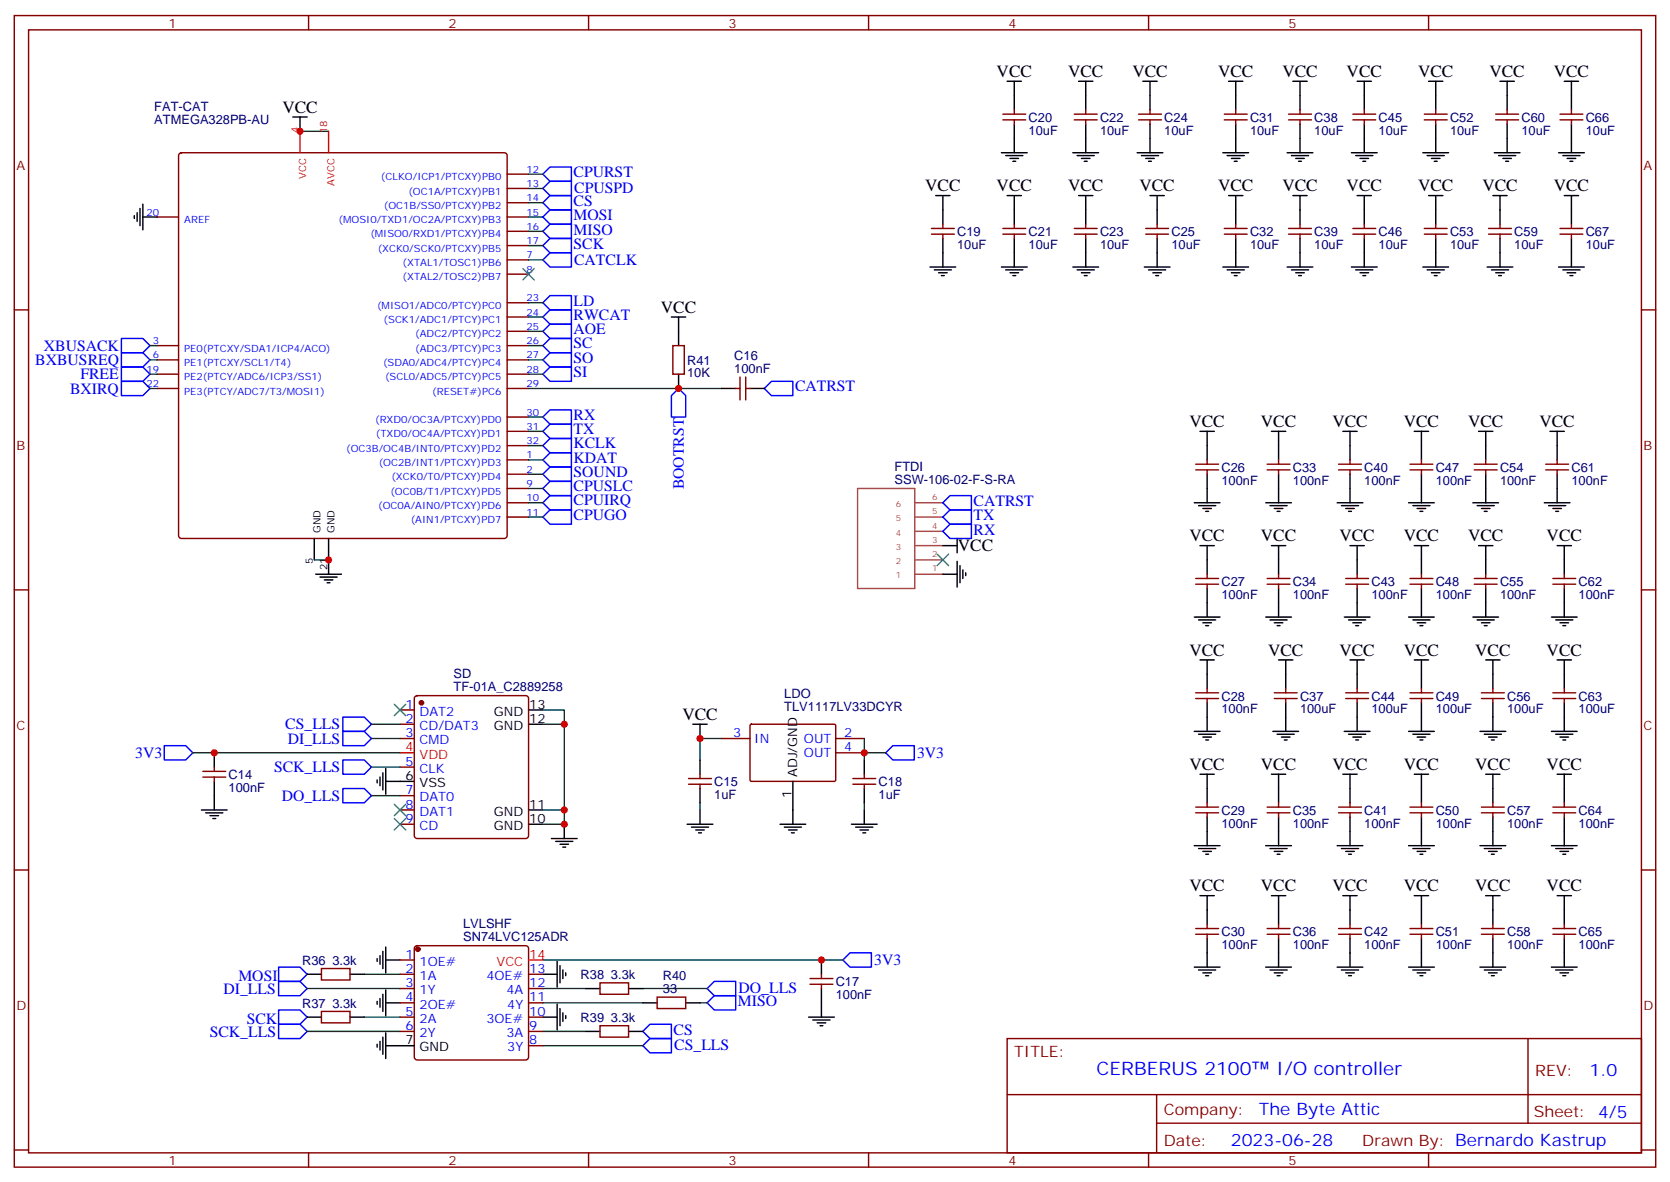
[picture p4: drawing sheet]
<svg xmlns="http://www.w3.org/2000/svg" width="412mm" height="292mm" viewBox="0 0 412 292" stroke-linecap="round" stroke-linejoin="round" font-family="sans-serif">
<g fill="none" stroke="#870000" stroke-width=".35">
<path d="M3.5 3.8h405.4v284.4h-405.4zM7.1 7.4h398.2v277.3h-398.2zM76.2 3.8v3.6M145.3 3.8v3.6M214.5 3.8v3.6M283.6 3.8v3.6M352.8 3.8v3.6M247.6 29.6h5.7M247.6 28.2h5.7M250.5 27.1v1.1M250.5 29.6v1.1M265.3 29.6h5.6"/>
<path d="M265.3 28.2h5.6M268.1 27.1v1.1M268.1 29.6v1.1M281.2 29.6h5.6M281.2 28.2h5.6M284 27.1v1.1M284 29.6v1.1M302.3 29.6h5.7M302.3 28.2h5.7M305.2 27.1v1.1M305.2 29.6v1.1M318.2 29.6h5.6"/>
<path d="M318.2 28.2h5.6M321 27.1v1.1M321 29.6v1.1M334.1 29.6h5.6M334.1 28.2h5.6M336.9 27.1v1.1M336.9 29.6v1.1M351.7 29.6h5.7M351.7 28.2h5.7M354.5 27.1v1.1M354.5 29.6v1.1M369.4 29.6h5.6"/>
<path d="M369.4 28.2h5.6M372.2 27.1v1.1M372.2 29.6v1.1M385.2 29.6h5.7M385.2 28.2h5.7M388.1 27.1v1.1M388.1 29.6v1.1M38.8 53.6h5.3M125.2 53.6h5.3M125.2 43h5.3M125.2 46.5h5.3M125.2 50.1h5.3"/>
<path d="M125.2 57.1h5.3M230 57.8h5.7M230 56.4h5.7M232.8 55.4v1M232.8 57.8v1.1M247.6 57.8h5.7M247.6 56.4h5.7M250.5 55.4v1M250.5 57.8v1.1M265.3 57.8h5.6M265.3 56.4h5.6M268.1 55.4v1"/>
<path d="M268.1 57.8v1.1M282.9 57.8h5.7M282.9 56.4h5.7M285.8 55.4v1M285.8 57.8v1.1M302.3 57.8h5.7M302.3 56.4h5.7M305.2 55.4v1M305.2 57.8v1.1M318.2 57.8h5.6M318.2 56.4h5.6M321 55.4v1"/>
<path d="M321 57.8v1.1M334.1 57.8h5.6M334.1 56.4h5.6M336.9 55.4v1M336.9 57.8v1.1M351.7 57.8h5.7M351.7 56.4h5.7M354.5 55.4v1M354.5 57.8v1.1M367.6 57.8h5.6M367.6 56.4h5.6M370.4 55.4v1"/>
<path d="M370.4 57.8v1.1M385.2 57.8h5.7M385.2 56.4h5.7M388.1 55.4v1M388.1 57.8v1.1M3.5 76.5h3.6M125.2 64.2h5.3M125.2 67.7h5.3M125.2 74.8h5.3M125.2 78.3h5.3M125.2 60.6h5.3M405.3 76.5h3.6"/>
<path d="M38.8 85.3h5.3M38.8 88.9h5.3M38.8 95.9h5.3M38.8 92.4h5.3M125.2 85.3h5.3M125.2 88.9h5.3M125.2 95.9h5.3M125.2 81.8h5.3M125.2 92.4h5.3M166.2 85.3h2.8v7.1h-2.8zM181.7 95.9h1M182.7 93.1v5.6"/>
<path d="M184.1 95.9h1.1M184.1 93.1v5.6M125.2 113.6h5.3M125.2 117.1h5.3M125.2 103h5.3M125.2 106.5h5.3M125.2 110h5.3M295.3 116h5.6M295.3 114.6h5.6M298.1 113.6v1M298.1 116v1.1M312.9 116h5.7"/>
<path d="M312.9 114.6h5.7M315.7 113.6v1M315.7 116v1.1M330.6 116h5.6M330.6 114.6h5.6M333.4 113.6v1M333.4 116v1.1M348.2 116h5.6M348.2 114.6h5.6M351 113.6v1M351 116v1.1M364.1 116h5.6"/>
<path d="M364.1 114.6h5.6M366.9 113.6v1M366.9 116v1.1M381.7 116h5.6M381.7 114.6h5.6M384.5 113.6v1M384.5 116v1.1M125.2 120.6h5.3M125.2 124.1h5.3M125.2 127.7h5.3M3.5 145.7h3.6M295.3 144.3h5.6"/>
<path d="M295.3 142.8h5.6M298.1 141.8v1M298.1 144.3v1M312.9 144.3h5.7M312.9 142.8h5.7M315.7 141.8v1M315.7 144.3v1M332.3 144.3h5.7M332.3 142.8h5.7M335.1 141.8v1M335.1 144.3v1M348.2 144.3h5.6"/>
<path d="M348.2 142.8h5.6M351 141.8v1M351 144.3v1M364.1 144.3h5.6M364.1 142.8h5.6M366.9 141.8v1M366.9 144.3v1M383.5 144.3h5.6M383.5 142.8h5.6M386.3 141.8v1M386.3 144.3v1M405.3 145.7h3.6"/>
<path d="M98.8 178.8h3.5M98.8 175.3h3.5M102.5 172l.5-.2h26.8a.71 .71 0 0 1 .7 .7v33.8a.76 .76 0 0 1-.7 .7h-26.8a.76 .76 0 0 1-.7-.7v-33.8zM185.3 179l.3-.2 20.6 .1 .2 .3-.1 13.6-.3 .1h-20.6l-.2-.3zM295.3 172.5h5.6M295.3 171.1h5.6M298.1 170v1.1M298.1 172.5v1M314.7 172.5h5.6M314.7 171.1h5.6M317.5 170v1.1M317.5 172.5v1"/>
<path d="M332.3 172.5h5.7M332.3 171.1h5.7M335.1 170v1.1M335.1 172.5v1M348.2 172.5h5.6M348.2 171.1h5.6M351 170v1.1M351 172.5v1M365.8 172.5h5.7M365.8 171.1h5.7M368.7 170v1.1M368.7 172.5v1"/>
<path d="M383.5 172.5h5.6M383.5 171.1h5.6M386.3 170v1.1M386.3 172.5v1M50.1 191.9h5.6M50.1 190.5h5.6M52.9 189.4v1.1M52.9 191.9v1M98.8 182.4h3.5M98.8 200h3.5M98.8 196.5h3.5M98.8 189.4h3.5"/>
<path d="M170 193.6h5.7M170 192.2h5.7M172.9 191.2v1M172.9 193.6v1.1M178.2 182.4h7M206.4 182.4h7M206.4 185.9h7M210.6 193.6h5.7M210.6 192.2h5.7M213.4 191.2v1M213.4 193.6v1.1M295.3 199.3h5.6"/>
<path d="M298.1 198.2v1.1M312.9 199.3h5.7M315.7 198.2v1.1M330.6 199.3h5.6M333.4 198.2v1.1M348.2 199.3h5.6M351 198.2v1.1M365.8 199.3h5.7M368.7 198.2v1.1M383.5 199.3h5.6M386.3 198.2v1.1M3.5 214.8h3.6"/>
<path d="M98.8 203.5h3.5M295.3 200.7h5.6M298.1 200.7v1.1M312.9 200.7h5.7M315.7 200.7v1.1M330.6 200.7h5.6M333.4 200.7v1.1M348.2 200.7h5.6M351 200.7v1.1M365.8 200.7h5.7M368.7 200.7v1.1M383.5 200.7h5.6"/>
<path d="M386.3 200.7v1.1M405.3 214.8h3.6M79.4 239.1h7v2.9h-7zM98.8 237h3.5M102.5 233.7l.5-.2h26.8a.71 .71 0 0 1 .7 .7v26.8a.76 .76 0 0 1-.7 .7h-26.8a.76 .76 0 0 1-.7-.7v-26.8zM295.3 230.7h5.6M295.3 229.3h5.6M298.1 228.2v1.1M298.1 230.7v1M312.9 230.7h5.7M312.9 229.3h5.7M315.7 228.2v1.1"/>
<path d="M315.7 230.7v1M330.6 230.7h5.6M330.6 229.3h5.6M333.4 228.2v1.1M333.4 230.7v1M348.2 230.7h5.6M348.2 229.3h5.6M351 228.2v1.1M351 230.7v1M365.8 230.7h5.7M365.8 229.3h5.7M368.7 228.2v1.1"/>
<path d="M368.7 230.7v1M383.5 230.7h5.6M383.5 229.3h5.6M386.3 228.2v1.1M386.3 230.7v1M79.4 249.7h7v2.9h-7zM98.8 240.6h3.5M98.8 244.1h3.5M98.8 247.6h3.5M98.8 251.1h3.5M98.8 254.7h3.5M130.5 240.6h3.6"/>
<path d="M130.5 244.1h3.6M130.5 247.6h3.6M130.5 251.1h3.6M130.5 254.7h3.6M130.5 258.2h3.6M148.2 242.7h7v2.8h-7zM148.2 253.3h7v2.8h-7zM162.3 246.2h7v2.8h-7zM200 243h5.7M200 241.6h5.7M202.8 240.6v1M202.8 243v1.1"/>
<path d="M248.7 256.4h156.6v28.3h-156.6zM377.3 256.5v20.8M248.7 270.3h156.5M285.6 277.3h119.6M285.6 270.3v14.1M3.5 284h3.6M76.2 284.7v3.5M145.3 284.7v3.5M214.5 284.7v3.5M283.6 284.7v3.5M352.8 284.7v3.5M405.3 284h3.6"/>
</g>
<g fill="none" stroke="#008700" stroke-width=".35">
<path d="M74.1 32.4h7M130.5 46.5h3.6M130.5 50.1h3.6M130.5 53.6h3.6M130.5 57.1h3.6M130.5 43h3.6M130.5 64.2h3.6M130.5 60.6h3.6M130.5 74.8h3.6M130.5 78.3h3.6M37 95.9h1.8M37 85.3h1.8"/>
<path d="M37 88.9h1.8M37 92.4h1.8M130.5 95.9h47.7M130.5 81.8h3.6M130.5 85.3h3.6M130.5 88.9h3.6M130.5 92.4h3.6M130.5 103h3.6M130.5 106.5h3.6M130.5 110h3.6M130.5 113.6h3.6M130.5 117.1h3.6"/>
<path d="M77.6 138.3h3.5M130.5 120.6h3.6M130.5 124.1h3.6M130.5 127.7h3.6M91.7 178.8h7.1M134.1 175.3h5.2v28.2h-5.2M134.1 178.8h5.2M47.6 185.9h51.2M91.7 182.4h7.1M91.7 189.4h7.1M91.7 196.5h7.1M134.1 200h5.2"/>
<path d="M172.9 198.2v1.8M178.2 182.4h-5.3v5.2M213.4 182.4v5.2M213.4 198.2v1.8M213.4 185.9h5.3M134.1 237h74M75.8 254.7h23M75.8 244.1h23M90 240.6h8.8M90 251.1h8.8M134.1 254.7h10.5M134.1 244.1h10.5"/>
<path d="M134.1 258.2h24.6M134.1 247.6h24.6M158.7 244.1h15.9M172.9 247.6h1.7"/>
</g>
<g fill="none" stroke="#000" stroke-width=".35">
<path d="M72.3 28.9h3.5M74.1 28.9v3.5M247.3 37.7h6.3M248.4 38.4h4.2M248.7 20.1h3.5M249.4 39.1h2.1M250.1 39.8h.7M250.5 20.1v7M250.5 30.7v7M264.9 37.7h6.4M266 38.4h4.2M266.3 20.1h3.6"/>
<path d="M267.1 39.1h2.1M267.8 39.8h.7M268.1 20.1v7M268.1 30.7v7M280.8 37.7h6.4M281.9 38.4h4.2M282.2 20.1h3.6M282.9 39.1h2.1M283.6 39.8h.7M284 20.1v7M284 30.7v7M302 37.7h6.3"/>
<path d="M303 38.4h4.3M303.4 20.1h3.5M304.1 39.1h2.1M304.8 39.8h.7M305.2 20.1v7M305.2 30.7v7M317.9 37.7h6.3M318.9 38.4h4.2M319.3 20.1h3.5M320 39.1h2.1M320.7 39.8h.7M321 20.1v7"/>
<path d="M321 30.7v7M333.7 37.7h6.4M334.8 38.4h4.2M335.1 20.1h3.6M335.8 39.1h2.2M336.5 39.8h.8M336.9 20.1v7M336.9 30.7v7M351.4 37.7h6.3M352.4 38.4h4.3M352.8 20.1h3.5M353.5 39.1h2.1"/>
<path d="M354.2 39.8h.7M354.5 20.1v7M354.5 30.7v7M369 37.7h6.4M370.1 38.4h4.2M370.4 20.1h3.5M371.1 39.1h2.1M371.8 39.8h.7M372.2 20.1v7M372.2 30.7v7M384.9 37.7h6.3M385.9 38.4h4.3"/>
<path d="M386.3 20.1h3.5M387 39.1h2.1M387.7 39.8h.7M388.1 20.1v7M388.1 30.7v7M33.2 53.2v.7M33.9 52.5v2.1M34.6 51.5v4.2M35.3 53.6h3.5M35.3 50.4v6.4M231.1 48.3h3.5M232.8 48.3v7.1"/>
<path d="M232.8 58.9v7M248.7 48.3h3.5M250.5 48.3v7.1M250.5 58.9v7M266.3 48.3h3.6M268.1 48.3v7.1M268.1 58.9v7M284 48.3h3.5M285.8 48.3v7.1M285.8 58.9v7M303.4 48.3h3.5M305.2 48.3v7.1"/>
<path d="M305.2 58.9v7M319.3 48.3h3.5M321 48.3v7.1M321 58.9v7M335.1 48.3h3.6M336.9 48.3v7.1M336.9 58.9v7M352.8 48.3h3.5M354.5 48.3v7.1M354.5 58.9v7M368.7 48.3h3.5M370.4 48.3v7.1"/>
<path d="M370.4 58.9v7M386.3 48.3h3.5M388.1 48.3v7.1M388.1 58.9v7M165.8 78.3h3.5M167.6 78.3v7M229.7 65.9h6.3M230.7 66.6h4.2M231.8 67.3h2.1M232.5 68.1h.7M247.3 65.9h6.3M248.4 66.6h4.2"/>
<path d="M249.4 67.3h2.1M250.1 68.1h.7M264.9 65.9h6.4M266 66.6h4.2M267.1 67.3h2.1M267.8 68.1h.7M282.6 65.9h6.3M283.6 66.6h4.3M284.7 67.3h2.1M285.4 68.1h.7M302 65.9h6.3M303 66.6h4.3"/>
<path d="M304.1 67.3h2.1M304.8 68.1h.7M317.9 65.9h6.3M318.9 66.6h4.2M320 67.3h2.1M320.7 68.1h.7M333.7 65.9h6.4M334.8 66.6h4.2M335.8 67.3h2.2M336.5 68.1h.8M351.4 65.9h6.3M352.4 66.6h4.3"/>
<path d="M353.5 67.3h2.1M354.2 68.1h.7M367.2 65.9h6.4M368.3 66.6h4.2M369.4 67.3h2.1M370.1 68.1h.7M384.9 65.9h6.3M385.9 66.6h4.3M387 67.3h2.1M387.7 68.1h.7M167.6 92.4v3.5M178.2 95.9h3.5"/>
<path d="M185.2 95.9h3.5M296.3 106.5h3.6M298.1 106.5v7.1M298.1 117.1v7M314 106.5h3.5M315.7 106.5v7.1M315.7 117.1v7M331.6 106.5h3.5M333.4 106.5v7.1M333.4 117.1v7M349.2 106.5h3.6M351 106.5v7.1"/>
<path d="M351 117.1v7M365.1 106.5h3.6M366.9 106.5v7.1M366.9 117.1v7M382.8 106.5h3.5M384.5 106.5v7.1M384.5 117.1v7M77.6 133v5.3M81.1 133v8.8M232.8 134.7h3.6M236.4 133v3.5M236.4 138.6v6.4"/>
<path d="M237.1 139.7v4.2M294.9 124.1h6.4M296 124.8h4.2M296.3 134.7h3.6M297 125.6h2.2M297.7 126.3h.7M298.1 134.7v7.1M312.6 124.1h6.3M313.6 124.8h4.3M314 134.7h3.5M314.7 125.6h2.1M315.4 126.3h.7"/>
<path d="M315.7 134.7v7.1M330.2 124.1h6.3M331.3 124.8h4.2M332.3 125.6h2.1M333 126.3h.7M333.4 134.7h3.5M335.1 134.7v7.1M347.8 124.1h6.4M348.9 124.8h4.2M349.2 134.7h3.6M350 125.6h2.1M350.7 126.3h.7"/>
<path d="M351 134.7v7.1M363.7 124.1h6.4M364.8 124.8h4.2M365.1 134.7h3.6M365.8 125.6h2.1M366.5 126.3h.7M366.9 134.7v7.1M381.4 124.1h6.3M382.4 124.8h4.2M383.5 125.6h2.1M384.2 126.3h.7M384.5 134.7h3.6"/>
<path d="M386.3 134.7v7.1M78 141.8h6.3M79 142.5h4.3M80.1 143.2h2.1M80.8 143.9h.7M232.8 141.8h3.6M237.8 140.7v2.1M238.5 141.4v.7M294.9 152.4h6.4M296 153.1h4.2M297 153.8h2.2M297.7 154.5h.7"/>
<path d="M298.1 145.3v7.1M312.6 152.4h6.3M313.6 153.1h4.3M314.7 153.8h2.1M315.4 154.5h.7M315.7 145.3v7.1M332 152.4h6.3M333 153.1h4.3M334.1 153.8h2.1M334.8 154.5h.7M335.1 145.3v7.1M347.8 152.4h6.4"/>
<path d="M348.9 153.1h4.2M350 153.8h2.1M350.7 154.5h.7M351 145.3v7.1M363.7 152.4h6.4M364.8 153.1h4.2M365.8 153.8h2.1M366.5 154.5h.7M366.9 145.3v7.1M383.1 152.4h6.4M384.2 153.1h4.2M385.2 153.8h2.1"/>
<path d="M385.9 154.5h.7M386.3 145.3v7.1M130.5 178.8h3.6M130.5 175.3h3.6M171.1 178.8h3.5M172.9 178.8v3.6M296.3 162.9h3.6M298.1 162.9v7.1M298.1 173.5v7.1M315.7 162.9h3.6M317.5 162.9v7.1M317.5 173.5v7.1"/>
<path d="M333.4 162.9h3.5M335.1 162.9v7.1M335.1 173.5v7.1M349.2 162.9h3.6M351 162.9v7.1M351 173.5v7.1M366.9 162.9h3.5M368.7 162.9v7.1M368.7 173.5v7.1M384.5 162.9h3.6M386.3 162.9v7.1M386.3 173.5v7.1"/>
<path d="M49.7 200h6.4M52.9 185.9v3.5M52.9 192.9v7.1M93.1 192.6v.7M93.8 191.9v2.1M94.5 190.8v4.3M95.2 189.8v6.3M95.2 192.9h7.1M130.5 200h3.6M172.9 187.6v3.6M172.9 194.7v3.5M172.9 200v3.5"/>
<path d="M195.8 192.9v10.6M213.4 187.6v3.6M213.4 194.7v3.5M213.4 200v3.5M294.9 180.6h6.4M296 181.3h4.2M296.3 191.2h3.6M297 182h2.2M297.7 182.7h.7M298.1 191.2v7M314 191.2h3.5M314.3 180.6h6.4"/>
<path d="M315.4 181.3h4.2M315.7 191.2v7M316.4 182h2.2M317.1 182.7h.8M331.6 191.2h3.5M332 180.6h6.3M333 181.3h4.3M333.4 191.2v7M334.1 182h2.1M334.8 182.7h.7M347.8 180.6h6.4M348.9 181.3h4.2"/>
<path d="M349.2 191.2h3.6M350 182h2.1M350.7 182.7h.7M351 191.2v7M365.5 180.6h6.3M366.5 181.3h4.3M366.9 191.2h3.5M367.6 182h2.1M368.3 182.7h.7M368.7 191.2v7M383.1 180.6h6.4M384.2 181.3h4.2"/>
<path d="M384.5 191.2h3.6M385.2 182h2.1M385.9 182.7h.7M386.3 191.2v7M50.8 200.7h4.2M51.9 201.4h2.1M52.6 202.1h.7M130.5 203.5h3.6M136.2 207h6.3M137.2 207.8h4.3M138.3 208.5h2.1M139 209.2h.7"/>
<path d="M139.3 203.5v3.5M169.7 203.5h6.3M170.7 204.2h4.3M171.8 204.9h2.1M172.5 205.6h.7M192.6 203.5h6.4M193.7 204.2h4.2M194.7 204.9h2.1M195.4 205.6h.7M210.3 203.5h6.3M211.3 204.2h4.2M212.4 204.9h2.1"/>
<path d="M213.1 205.6h.7M294.9 208.8h6.4M296 209.5h4.2M297 210.2h2.2M297.7 210.9h.7M298.1 201.8v7M312.6 208.8h6.3M313.6 209.5h4.3M314.7 210.2h2.1M315.4 210.9h.7M315.7 201.8v7M330.2 208.8h6.3"/>
<path d="M331.3 209.5h4.2M332.3 210.2h2.1M333 210.9h.7M333.4 201.8v7M347.8 208.8h6.4M348.9 209.5h4.2M350 210.2h2.1M350.7 210.9h.7M351 201.8v7M365.5 208.8h6.3M366.5 209.5h4.3M367.6 210.2h2.1"/>
<path d="M368.3 210.9h.7M368.7 201.8v7M383.1 208.8h6.4M384.2 209.5h4.2M385.2 210.2h2.1M385.9 210.9h.7M386.3 201.8v7M93.1 236.7v.7M93.8 236v2.1M94.5 234.9v4.2M95.2 233.9v6.3M95.2 237h3.6"/>
<path d="M137.6 237.4v6.3M138.3 238.4v4.3M139 239.5v2.1M202.8 237v3.6M294.9 238.8h6.4M296 239.5h4.2M296.3 221.2h3.6M298.1 221.2v7M298.1 231.7v7.1M312.6 238.8h6.3M313.6 239.5h4.3M314 221.2h3.5"/>
<path d="M315.7 221.2v7M315.7 231.7v7.1M330.2 238.8h6.3M331.3 239.5h4.2M331.6 221.2h3.5M333.4 221.2v7M333.4 231.7v7.1M347.8 238.8h6.4M348.9 239.5h4.2M349.2 221.2h3.6M351 221.2v7M351 231.7v7.1"/>
<path d="M365.5 238.8h6.3M366.5 239.5h4.3M366.9 221.2h3.5M368.7 221.2v7M368.7 231.7v7.1M383.1 238.8h6.4M384.2 239.5h4.2M384.5 221.2h3.6M386.3 221.2v7M386.3 231.7v7.1M75.8 240.6h3.6M75.8 251.1h3.6"/>
<path d="M86.4 240.6h3.6M86.4 251.1h3.6M93.1 247.3v.7M93.1 257.8v.8M93.8 246.6v2.1M93.8 257.1v2.2M94.5 245.5v4.2M94.5 256.1v4.2M95.2 258.2h7.1M95.2 244.4v6.4M95.2 255v6.4M95.2 247.6h3.6"/>
<path d="M134.1 240.6h3.5M134.1 251.1h3.5M137.6 248v6.3M138.3 249v4.3M139 250.1v2.1M139.7 240.2v.7M139.7 250.8v.7M144.6 244.1h3.6M144.6 254.7h3.6M155.2 244.1h3.5M155.2 254.7h3.5M158.7 247.6h3.6"/>
<path d="M169.3 247.6h3.6M199.7 251.1h6.3M200.7 251.8h4.3M201.8 252.6h2.1M202.5 253.3h.7M202.8 244.1v7M297 240.2h2.2M297.7 240.9h.7M314.7 240.2h2.1M315.4 240.9h.7M332.3 240.2h2.1M333 240.9h.7"/>
<path d="M350 240.2h2.1M350.7 240.9h.7M367.6 240.2h2.1M368.3 240.9h.7M385.2 240.2h2.1M385.9 240.9h.7"/>
</g>
<path d="M44.3 37.9l.5-.2h79.7a.71 .71 0 0 1 .7 .7v93.9a.76 .76 0 0 1-.7 .7h-79.7a.76 .76 0 0 1-.7-.7v-93.9z" fill="none" stroke="#850000" stroke-width=".35"/>
<path d="M74.1 32.4v5.3M81.1 32.4v5.3M98.8 185.9h3.5M130.5 237h3.6" fill="none" stroke="#f00" stroke-width=".35"/>
<g fill="none" stroke="#00f" stroke-width=".35">
<path d="M134.1 57.1l1.7-1.7h5.3v3.5h-5.3zM134.1 50.1l1.7-1.8h5.3v3.5h-5.3zM134.1 46.5l1.7-1.7h5.3v3.5h-5.3zM134.1 43l1.7-1.8h5.3v3.6h-5.3zM134.1 53.6l1.7-1.8h5.3v3.6h-5.3zM134.1 78.3l1.7-1.8h5.3v3.5h-5.3zM134.1 60.6l1.7-1.7h5.3v3.5h-5.3zM134.1 64.2l1.7-1.8h5.3v3.5h-5.3zM135.8 73h5.3v3.5h-5.3l-1.7-1.7zM30 87.1h5.3l1.7 1.8-1.7 1.7h-5.3zM30 83.6h5.3l1.7 1.7-1.7 1.8h-5.3zM30 90.6h5.3l1.7 1.8-1.7 1.8h-5.3z"/>
<path d="M30 94.2h5.3l1.7 1.7-1.7 1.8h-5.3zM134.1 88.9l1.7-1.8h5.3v3.5h-5.3zM134.1 85.3l1.7-1.7h5.3v3.5h-5.3zM134.1 81.8l1.7-1.8h5.3v3.6h-5.3zM135.8 90.6h5.3v3.6h-5.3l-1.7-1.8zM167.6 95.9l1.7 1.8v5.3h-3.5v-5.3zM188.7 95.9l1.8-1.7h5.3v3.5h-5.3zM134.1 113.6l1.7-1.8h5.3v3.5h-5.3zM134.1 117.1l1.7-1.8h5.3v3.6h-5.3zM134.1 110l1.7-1.7h5.3v3.5h-5.3zM134.1 106.5l1.7-1.8h5.3v3.6h-5.3zM134.1 103l1.7-1.8h5.3v3.5h-5.3z"/>
<path d="M134.1 127.7l1.7-1.8h5.3v3.5h-5.3zM134.1 124.1l1.7-1.7h5.3v3.5h-5.3zM134.1 120.6l1.7-1.7h5.3v3.5h-5.3zM232.8 127.7l1.8-1.8h5.3v3.5h-5.3zM232.8 131.2l1.8-1.8h5.3v3.6h-5.3zM232.8 124.1l1.8-1.7h5.3v3.5h-5.3zM84.7 177.1h5.3l1.7 1.7-1.7 1.8h-5.3zM40.6 184.1h5.3l1.7 1.8-1.7 1.7h-5.3zM84.7 180.6h5.3l1.7 1.8-1.7 1.7h-5.3zM84.7 187.6h5.3l1.7 1.8-1.7 1.8h-5.3zM84.7 194.7h5.3l1.7 1.8-1.7 1.7h-5.3zM218.7 185.9l1.8-1.8h5.3v3.5h-5.3z"/>
<path d="M68.8 238.8h5.3l1.7 1.8-1.7 1.7h-5.3zM208.1 237l1.8-1.7h5.3v3.5h-5.3zM68.8 249.4h5.3l1.7 1.7-1.7 1.8h-5.3zM68.8 242.3h5.3l1.7 1.8-1.7 1.8h-5.3zM68.8 252.9h5.3l1.7 1.8-1.7 1.7h-5.3zM158.7 254.7l1.8-1.8h5.3v3.5h-5.3zM158.7 258.2l1.8-1.8h5.3v3.6h-5.3zM174.6 247.6l1.8-1.7h5.3v3.5h-5.3zM174.6 244.1l1.8-1.8h5.3v3.6h-5.3z"/>
</g>
<path d="M129.1 66.3l2.8 2.8M131.9 66.3l-2.8 2.8M231.4 136.8l2.8 2.9M234.2 136.8l-2.8 2.9M97.4 173.9l2.8 2.8M100.2 173.9l-2.8 2.8M97.4 198.6l2.8 2.8M100.2 198.6l-2.8 2.8M97.4 202.1l2.8 2.8M100.2 202.1l-2.8 2.8" fill="none" stroke="#3c3" stroke-width=".35"/>
<g fill="#870000" stroke="#870000" stroke-width=".35">
<circle cx="104.1" cy="173.5" r=".53"/>
<circle cx="103.2" cy="234.4" r=".53"/>
</g>
<path d="M211.8 120.6h14.1v24.7h-14.1zM225.9 138.3h6.9M225.9 134.7h6.9M225.9 131.2h6.9M225.9 127.7h6.9M225.9 124.1h6.9M225.9 141.8h6.9" fill="none" stroke="#a64a4a" stroke-width=".35"/>
<g fill="#c00">
<circle cx="167.6" cy="95.9" r=".88"/>
<circle cx="81.1" cy="138.3" r=".88"/>
<circle cx="139.3" cy="203.5" r=".88"/>
<circle cx="139.3" cy="200" r=".88"/>
<circle cx="139.3" cy="178.8" r=".88"/>
<circle cx="74.1" cy="32.4" r=".88"/>
<circle cx="52.9" cy="185.9" r=".88"/>
<circle cx="202.8" cy="237" r=".88"/>
<circle cx="172.9" cy="182.4" r=".88"/>
<circle cx="213.4" cy="185.9" r=".88"/>
</g>
<g font-size="4.6" fill="#00f">
<text x="270.8" y="265.5">CERBERUS 2100</text>
<text x="315.3" y="265.5">I/O controller</text>
</g>
<g font-size="4.2">
<text x="246.1" y="19">VCC</text>
<text x="263.8" y="19">VCC</text>
<text x="279.6" y="19">VCC</text>
<text x="300.8" y="19">VCC</text>
<text x="316.7" y="19">VCC</text>
<text x="332.5" y="19">VCC</text>
<text x="350.2" y="19">VCC</text>
<text x="367.8" y="19">VCC</text>
<text x="383.7" y="19">VCC</text>
<text x="69.7" y="27.8">VCC</text>
<text x="228.5" y="47.2">VCC</text>
<text x="246.1" y="47.2">VCC</text>
<text x="263.8" y="47.2">VCC</text>
<text x="281.4" y="47.2">VCC</text>
<text x="300.8" y="47.2">VCC</text>
<text x="316.7" y="47.2">VCC</text>
<text x="332.5" y="47.2">VCC</text>
<text x="350.2" y="47.2">VCC</text>
<text x="366.1" y="47.2">VCC</text>
<text x="383.7" y="47.2">VCC</text>
<text x="163.2" y="77.2">VCC</text>
<text x="293.7" y="105.4">VCC</text>
<text x="311.4" y="105.4">VCC</text>
<text x="329" y="105.4">VCC</text>
<text x="346.7" y="105.4">VCC</text>
<text x="362.5" y="105.4">VCC</text>
<text x="380.2" y="105.4">VCC</text>
<text x="236.5" y="136.1">VCC</text>
<text x="293.7" y="133.7">VCC</text>
<text x="311.4" y="133.7">VCC</text>
<text x="330.8" y="133.7">VCC</text>
<text x="346.7" y="133.7">VCC</text>
<text x="362.5" y="133.7">VCC</text>
<text x="381.9" y="133.7">VCC</text>
<text x="293.7" y="161.9">VCC</text>
<text x="313.1" y="161.9">VCC</text>
<text x="330.8" y="161.9">VCC</text>
<text x="346.7" y="161.9">VCC</text>
<text x="364.3" y="161.9">VCC</text>
<text x="381.9" y="161.9">VCC</text>
<text x="168.5" y="177.8">VCC</text>
<text x="293.7" y="190.1">VCC</text>
<text x="311.4" y="190.1">VCC</text>
<text x="329" y="190.1">VCC</text>
<text x="346.7" y="190.1">VCC</text>
<text x="364.3" y="190.1">VCC</text>
<text x="381.9" y="190.1">VCC</text>
<text x="293.7" y="220.1">VCC</text>
<text x="311.4" y="220.1">VCC</text>
<text x="329" y="220.1">VCC</text>
<text x="346.7" y="220.1">VCC</text>
<text x="364.3" y="220.1">VCC</text>
<text x="381.9" y="220.1">VCC</text>
</g>
<g font-size="4.2" fill="#00f">
<text x="392.5" y="265.7">1.0</text>
<text x="310.9" y="275.3">The Byte Attic</text>
<text x="304" y="283.1">2023-06-28</text>
</g>
<g font-size="3.9" fill="#00f">
<text x="141.6" y="43.7">CPURST</text>
<text x="141.8" y="47.7">CPUSPD</text>
<text x="141.6" y="50.9">CS</text>
<text x="141.6" y="57.9">MISO</text>
<text x="141.6" y="54.4">MOSI</text>
<text x="141.6" y="61.5">SCK</text>
<text x="141.8" y="65.3">CATCLK</text>
<text x="141.6" y="75.5">LD</text>
<text x="141.6" y="82.5">AOE</text>
<text x="141.6" y="79">RWCAT</text>
<text x="10.8" y="86.6">XBUSACK</text>
<text x="141.6" y="89.6">SO</text>
<text x="141.6" y="86">SC</text>
<text x="8.7" y="90.1">BXBUSREQ</text>
<text x="19.9" y="93.7">FREE</text>
<text x="141.6" y="93.1">SI</text>
<text x="17.3" y="97.2">BXIRQ</text>
<text x="196.3" y="96.6">CATRST</text>
<text x="141.6" y="107.2">TX</text>
<text x="141.6" y="103.6">RX</text>
<text x="141.6" y="110.7">KCLK</text>
<text x="141.6" y="114.2">KDAT</text>
<text x="141.6" y="117.8">SOUND</text>
<text x="141.6" y="124.8">CPUIRQ</text>
<text x="141.6" y="121.3">CPUSLC</text>
<text x="168.8" y="120.8" transform="rotate(-90 168.8 120.8)">BOOTRST</text>
<text x="240.4" y="125">CATRST</text>
<text x="141.6" y="128.3">CPUGO</text>
<text x="240.4" y="128.5">TX</text>
<text x="240.4" y="132">RX</text>
<text x="70.5" y="180.1">CS_LLS</text>
<text x="71.1" y="183.6">DI_LLS</text>
<text x="33.4" y="187.1">3V3</text>
<text x="67.7" y="190.7">SCK_LLS</text>
<text x="226.5" y="187.1">3V3</text>
<text x="69.6" y="197.7">DO_LLS</text>
<text x="215.9" y="238.3">3V3</text>
<text x="55.2" y="245.3">DI_LLS</text>
<text x="58.9" y="242.2">MOSI</text>
<text x="182.4" y="245.3">DO_LLS</text>
<text x="182.2" y="248.4">MISO</text>
<text x="51.8" y="255.9">SCK_LLS</text>
<text x="60.9" y="252.7">SCK</text>
<text x="166.3" y="255.5">CS</text>
<text x="166.5" y="259.4">CS_LLS</text>
</g>
<g font-size="3.9" fill="#800">
<text x="250.5" y="261">TITLE:</text>
<text x="379.1" y="265.7">REV:</text>
<text x="287.4" y="275.2">Company:</text>
<text x="378.7" y="275.8">Sheet: 4/5</text>
<text x="287.4" y="282.9">Date:</text>
<text x="336.4" y="283">Drawn By: Bernardo Kastrup</text>
</g>
<g font-size="3.2" fill="#800">
<text x="41.6" y="6.8">1</text>
<text x="110.8" y="6.8">2</text>
<text x="179.9" y="6.8">3</text>
<text x="249.1" y="6.8">4</text>
<text x="318.2" y="6.8">5</text>
<text x="4.1" y="41.9">A</text>
<text x="405.9" y="41.9">A</text>
<text x="4.1" y="111.1">B</text>
<text x="405.9" y="111.1">B</text>
<text x="4.1" y="180.2">C</text>
<text x="405.9" y="180.2">C</text>
<text x="4.1" y="249.4">D</text>
<text x="405.9" y="249.4">D</text>
<text x="41.6" y="287.7">1</text>
<text x="110.8" y="287.7">2</text>
<text x="179.9" y="287.7">3</text>
<text x="249.1" y="287.7">4</text>
<text x="318.2" y="287.7">5</text>
</g>
<g font-size="3.2" fill="#000080">
<text x="38.1" y="27.5">FAT-CAT</text>
<text x="38.1" y="30.7">ATMEGA328PB-AU</text>
<text x="254" y="33.2">10uF</text>
<text x="254" y="30.1">C20</text>
<text x="271.6" y="33.2">10uF</text>
<text x="271.6" y="30.1">C22</text>
<text x="287.5" y="33.2">10uF</text>
<text x="287.5" y="30.1">C24</text>
<text x="308.7" y="33.2">10uF</text>
<text x="308.7" y="30.1">C31</text>
<text x="324.6" y="33.2">10uF</text>
<text x="324.6" y="30.1">C38</text>
<text x="340.4" y="33.2">10uF</text>
<text x="340.4" y="30.1">C45</text>
<text x="358.1" y="33.2">10uF</text>
<text x="358.1" y="30.1">C52</text>
<text x="375.7" y="33.2">10uF</text>
<text x="375.7" y="30.1">C60</text>
<text x="391.6" y="33.2">10uF</text>
<text x="391.6" y="30.1">C66</text>
<text x="236.4" y="58.3">C19</text>
<text x="254" y="58.3">C21</text>
<text x="271.6" y="58.3">C23</text>
<text x="289.3" y="58.3">C25</text>
<text x="308.7" y="58.3">C32</text>
<text x="324.6" y="58.3">C39</text>
<text x="340.4" y="58.3">C46</text>
<text x="358.1" y="58.3">C53</text>
<text x="373.9" y="58.3">C59</text>
<text x="391.6" y="58.3">C67</text>
<text x="236.4" y="61.5">10uF</text>
<text x="254" y="61.5">10uF</text>
<text x="271.6" y="61.5">10uF</text>
<text x="289.3" y="61.5">10uF</text>
<text x="308.7" y="61.5">10uF</text>
<text x="324.6" y="61.5">10uF</text>
<text x="340.4" y="61.5">10uF</text>
<text x="358.1" y="61.5">10uF</text>
<text x="373.9" y="61.5">10uF</text>
<text x="391.6" y="61.5">10uF</text>
<text x="181.3" y="88.9">C16</text>
<text x="169.7" y="93.2">10K</text>
<text x="169.7" y="90.1">R41</text>
<text x="181.3" y="92">100nF</text>
<text x="220.9" y="119.6">SSW-106-02-F-S-RA</text>
<text x="220.9" y="116.4">FTDI</text>
<text x="301.6" y="119.7">100nF</text>
<text x="301.6" y="116.5">C26</text>
<text x="319.3" y="119.7">100nF</text>
<text x="319.3" y="116.5">C33</text>
<text x="336.9" y="119.7">100nF</text>
<text x="336.9" y="116.5">C40</text>
<text x="354.5" y="119.7">100nF</text>
<text x="354.5" y="116.5">C47</text>
<text x="370.4" y="119.7">100nF</text>
<text x="370.4" y="116.5">C54</text>
<text x="388.1" y="119.7">100nF</text>
<text x="388.1" y="116.5">C61</text>
<text x="301.6" y="147.9">100nF</text>
<text x="301.6" y="144.8">C27</text>
<text x="319.3" y="147.9">100nF</text>
<text x="319.3" y="144.8">C34</text>
<text x="338.7" y="147.9">100nF</text>
<text x="338.7" y="144.8">C43</text>
<text x="354.5" y="147.9">100nF</text>
<text x="354.5" y="144.8">C48</text>
<text x="370.4" y="147.9">100nF</text>
<text x="370.4" y="144.8">C55</text>
<text x="389.8" y="147.9">100nF</text>
<text x="389.8" y="144.8">C62</text>
<text x="112" y="167.4">SD</text>
<text x="112" y="170.6">TF-01A_C2889258</text>
<text x="193.7" y="172.4">LDO</text>
<text x="301.6" y="173">C28</text>
<text x="321" y="173">C37</text>
<text x="338.7" y="173">C44</text>
<text x="354.5" y="173">C49</text>
<text x="372.2" y="173">C56</text>
<text x="389.8" y="173">C63</text>
<text x="193.7" y="175.5">TLV1117LV33DCYR</text>
<text x="301.6" y="176.1">100nF</text>
<text x="321" y="176.1">100uF</text>
<text x="338.7" y="176.1">100uF</text>
<text x="354.5" y="176.1">100uF</text>
<text x="372.2" y="176.1">100uF</text>
<text x="389.8" y="176.1">100uF</text>
<text x="56.4" y="195.5">100nF</text>
<text x="56.4" y="192.4">C14</text>
<text x="176.4" y="197.3">1uF</text>
<text x="176.4" y="194.1">C15</text>
<text x="217" y="197.3">1uF</text>
<text x="217" y="194.1">C18</text>
<text x="301.6" y="201.2">C29</text>
<text x="319.3" y="201.2">C35</text>
<text x="336.9" y="201.2">C41</text>
<text x="354.5" y="201.2">C50</text>
<text x="372.2" y="201.2">C57</text>
<text x="389.8" y="201.2">C64</text>
<text x="301.6" y="204.3">100nF</text>
<text x="319.3" y="204.3">100nF</text>
<text x="336.9" y="204.3">100nF</text>
<text x="354.5" y="204.3">100nF</text>
<text x="372.2" y="204.3">100nF</text>
<text x="389.8" y="204.3">100nF</text>
<text x="114.4" y="232.3">SN74LVC125ADR</text>
<text x="114.4" y="229.2">LVLSHF</text>
<text x="301.6" y="231.2">C30</text>
<text x="319.3" y="231.2">C36</text>
<text x="336.9" y="231.2">C42</text>
<text x="354.5" y="231.2">C51</text>
<text x="372.2" y="231.2">C58</text>
<text x="389.8" y="231.2">C65</text>
<text x="74.6" y="238.2">R36</text>
<text x="82.1" y="238.2">3.3k</text>
<text x="301.6" y="234.3">100nF</text>
<text x="319.3" y="234.3">100nF</text>
<text x="336.9" y="234.3">100nF</text>
<text x="354.5" y="234.3">100nF</text>
<text x="372.2" y="234.3">100nF</text>
<text x="389.8" y="234.3">100nF</text>
<text x="143.4" y="241.8">R38</text>
<text x="150.9" y="241.8">3.3k</text>
<text x="163.7" y="245.1">33</text>
<text x="163.7" y="242">R40</text>
<text x="206.4" y="243.5">C17</text>
<text x="74.6" y="248.8">R37</text>
<text x="82.1" y="248.8">3.3k</text>
<text x="206.4" y="246.7">100nF</text>
<text x="143.4" y="252.4">R39</text>
<text x="150.9" y="252.4">3.3k</text>
</g>
<g font-size="3.2" fill="#00f">
<text x="100.1" y="178.5">2</text>
<text x="100.1" y="174.9">1</text>
<text x="103.6" y="176.7">DAT2</text>
<text x="100.1" y="182">3</text>
<text x="103.6" y="183.8">CMD</text>
<text x="103.6" y="180.2">CD/DAT3</text>
<text x="181.1" y="182">3</text>
<text x="186.3" y="183.4">IN</text>
<text x="198.5" y="183.4">OUT</text>
<text x="208.5" y="182">2</text>
<text x="208.5" y="185.5">4</text>
<text x="100.1" y="189.1">5</text>
<text x="103.6" y="190.8">CLK</text>
<text x="198.5" y="186.9">OUT</text>
<text x="100.1" y="196.1">7</text>
<text x="103.6" y="197.9">DAT0</text>
<text x="100.1" y="203.2">9</text>
<text x="100.1" y="199.6">8</text>
<text x="103.6" y="201.4">DAT1</text>
<text x="103.6" y="204.9">CD</text>
<text x="100.1" y="236.7">1</text>
<text x="103.6" y="238.4">1OE#</text>
<text x="100.1" y="240.2">2</text>
<text x="100.1" y="243.7">3</text>
<text x="103.6" y="242">1A</text>
<text x="103.6" y="245.5">1Y</text>
<text x="120.1" y="242">4OE#</text>
<text x="125" y="245.5">4A</text>
<text x="130.7" y="243.7">12</text>
<text x="130.7" y="240.2">13</text>
<text x="100.1" y="247.3">4</text>
<text x="100.1" y="250.8">5</text>
<text x="103.6" y="249">2OE#</text>
<text x="125.3" y="249">4Y</text>
<text x="130.7" y="250.8">10</text>
<text x="130.7" y="247.3">11</text>
<text x="100.1" y="254.3">6</text>
<text x="103.6" y="252.6">2A</text>
<text x="103.6" y="256.1">2Y</text>
<text x="120.1" y="252.6">3OE#</text>
<text x="125" y="256.1">3A</text>
<text x="130.7" y="257.8">8</text>
<text x="130.7" y="254.3">9</text>
<text x="125.3" y="259.6">3Y</text>
</g>
<g font-size="3.2">
<text x="121.9" y="176.7">GND</text>
<text x="130.7" y="174.9">13</text>
<text x="130.7" y="178.5">12</text>
<text x="121.9" y="180.2">GND</text>
<text x="196.8" y="191.9" transform="rotate(-90 196.8 191.9)">ADJ/GND</text>
<text x="100.1" y="192.6">6</text>
<text x="103.6" y="194.3">VSS</text>
<text x="195.4" y="197.1" transform="rotate(-90 195.4 197.1)">1</text>
<text x="121.9" y="201.4">GND</text>
<text x="130.7" y="199.6">11</text>
<text x="130.7" y="203.2">10</text>
<text x="121.9" y="204.9">GND</text>
<text x="100.1" y="257.8">7</text>
<text x="103.6" y="259.6">GND</text>
</g>
<g font-size="3.2" fill="#f00">
<text x="100.1" y="185.5">4</text>
<text x="103.6" y="187.3">VDD</text>
<text x="122.6" y="238.4">VCC</text>
<text x="130.7" y="236.7">14</text>
</g>
<g font-size="2.5" fill="#f00">
<text x="73.7" y="32.9" transform="rotate(-90 73.7 32.9)">4</text>
<text x="80.8" y="32.9" transform="rotate(-90 80.8 32.9)">18</text>
<text x="75.6" y="44.3" transform="rotate(-90 75.6 44.3)">VCC</text>
<text x="82.6" y="45.9" transform="rotate(-90 82.6 45.9)">AVCC</text>
</g>
<g font-size="2.5" fill="#00f">
<text x="94.1" y="44.5">(CLKO/ICP1/PTCXY)PB0</text>
<text x="130" y="42.7">12</text>
<text x="130" y="46.2">13</text>
<text x="36.2" y="53.2">20</text>
<text x="94.8" y="51.6">(OC1B/SS0/PTCXY)PB2</text>
<text x="100.8" y="48">(OC1A/PTCXY)PB1</text>
<text x="130" y="49.7">14</text>
<text x="130" y="53.2">15</text>
<text x="45.5" y="55.1">AREF</text>
<text x="83.6" y="55.1">(MOSI0/TXD1/OC2A/PTCXY)PB3</text>
<text x="91.5" y="58.6">(MISO0/RXD1/PTCXY)PB4</text>
<text x="130" y="56.8">16</text>
<text x="93.3" y="62.1">(XCK0/SCK0/PTCXY)PB5</text>
<text x="99.4" y="65.7">(XTAL1/TOSC1)PB6</text>
<text x="130" y="63.8">7</text>
<text x="130" y="60.3">17</text>
<text x="99.4" y="69.2">(XTAL2/TOSC2)PB7</text>
<text x="130" y="67.3">8</text>
<text x="93.1" y="76.3">(MISO1/ADC0/PTCY)PC0</text>
<text x="130" y="74.4">23</text>
<text x="130" y="77.9">24</text>
<text x="94.7" y="79.8">(SCK1/ADC1/PTCY)PC1</text>
<text x="102.5" y="83.3">(ADC2/PTCY)PC2</text>
<text x="130" y="81.5">25</text>
<text x="37.8" y="85">3</text>
<text x="37.8" y="88.5">6</text>
<text x="45.5" y="86.8">PE0(PTCXY/SDA1/ICP4/ACO)</text>
<text x="102.5" y="86.8">(ADC3/PTCY)PC3</text>
<text x="130" y="85">26</text>
<text x="130" y="88.5">27</text>
<text x="36.2" y="95.6">22</text>
<text x="36.2" y="92">19</text>
<text x="45.5" y="90.4">PE1(PTCXY/SCL1/T4)</text>
<text x="45.5" y="93.9">PE2(PTCY/ADC6/ICP3/SS1)</text>
<text x="94.6" y="90.4">(SDA0/ADC4/PTCY)PC4</text>
<text x="95.1" y="93.9">(SCL0/ADC5/PTCY)PC5</text>
<text x="130" y="92">28</text>
<text x="130" y="95.6">29</text>
<text x="45.5" y="97.4">PE3(PTCY/ADC7/T3/MOSI1)</text>
<text x="106.7" y="97.4">(RESET#)PC6</text>
<text x="92.6" y="104.5">(RXD0/OC3A/PTCXY)PD0</text>
<text x="130" y="102.6">30</text>
<text x="130" y="106.2">31</text>
<text x="85.5" y="111.5">(OC3B/OC4B/INT0/PTCXY)PD2</text>
<text x="92.8" y="108">(TXD0/OC4A/PTCXY)PD1</text>
<text x="130" y="113.2">1</text>
<text x="130" y="109.7">32</text>
<text x="93.5" y="115.1">(OC2B/INT1/PTCXY)PD3</text>
<text x="96.7" y="118.6">(XCK0/T0/PTCXY)PD4</text>
<text x="130" y="116.7">2</text>
<text x="93.4" y="125.6">(OC0A/AIN0/PTCXY)PD6</text>
<text x="96.4" y="122.1">(OC0B/T1/PTCXY)PD5</text>
<text x="130" y="120.3">9</text>
<text x="130" y="123.8">10</text>
<text x="101.4" y="129.2">(AIN1/PTCXY)PD7</text>
<text x="130" y="127.3">11</text>
</g>
<g font-size="2.5">
<text x="79.1" y="131.6" transform="rotate(-90 79.1 131.6)">GND</text>
<text x="82.6" y="131.6" transform="rotate(-90 82.6 131.6)">GND</text>
<text x="77.3" y="139.3" transform="rotate(-90 77.3 139.3)">5</text>
<text x="80.8" y="140.9" transform="rotate(-90 80.8 140.9)">21</text>
</g>
<g font-size="2.1" fill="#a54b4b">
<text x="221.2" y="125.2">6</text>
<text x="230.2" y="123.4">6</text>
<text x="221.2" y="128.7">5</text>
<text x="230.2" y="130.5">4</text>
<text x="230.2" y="127">5</text>
<text x="221.2" y="135.8">3</text>
<text x="221.2" y="132.2">4</text>
<text x="230.2" y="137.6">2</text>
<text x="230.2" y="134">3</text>
<text x="221.2" y="142.8">1</text>
<text x="221.2" y="139.3">2</text>
<text x="230.2" y="141.1">1</text>
</g>
</svg>
